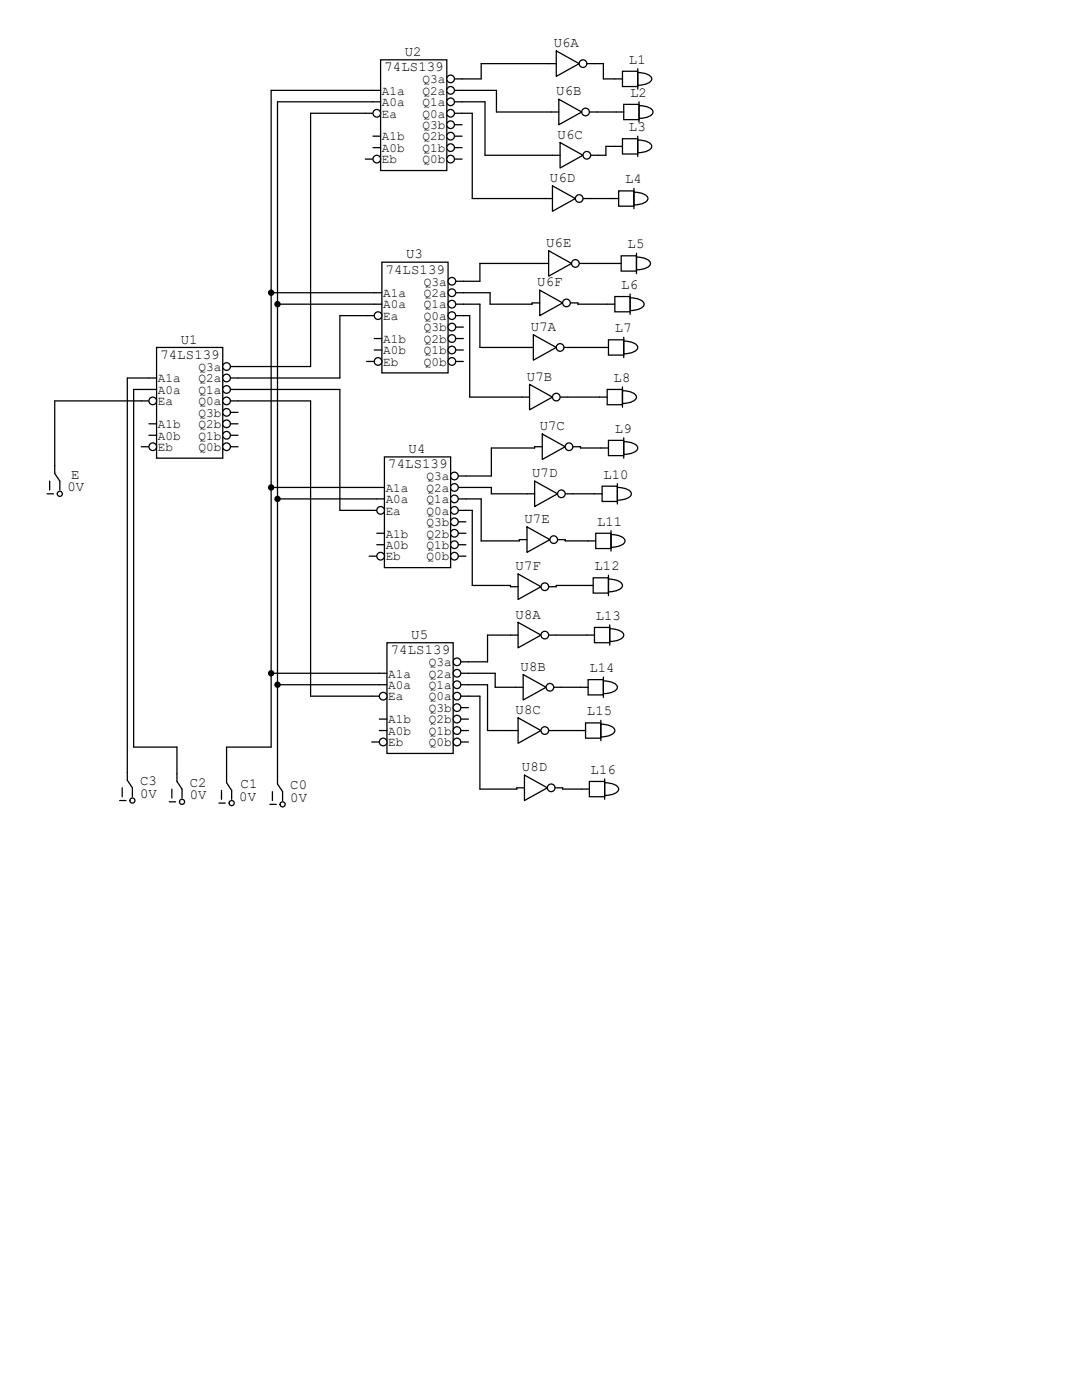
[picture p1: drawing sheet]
<svg xmlns="http://www.w3.org/2000/svg" width="216mm" height="279mm" viewBox="0 0 216 279" stroke-linecap="round" stroke-linejoin="round" font-family="sans-serif">
<g fill="none" stroke="#000" stroke-width=".25">
<path d="M9.4 98.6h1.3M9.9 96v1.8M10.9 93v1.5l1 1.5v1.8M23.9 159.8h1.2M24.4 157.2v1.8M25.4 154.2v1.5l1 1.5v1.8M34.3 157.5v1.8M35.3 154.4v1.6l1 1.5v1.8M44.2 157.7v1.8M45.2 154.7v1.5l1 1.5v1.8M54.4 158v1.8M55.4 154.9v1.6l1 1.5v1.8"/>
<path d="M103.1 157.2h1.5M104.6 154.7l4.6 2.5-4.6 2.6zM110.7 157.2h1.6M33.8 160h1.3M43.7 160.3h1.3M53.8 160.5h1.3"/>
<circle cx="11.9" cy="98.6" r=".51"/>
<circle cx="26.4" cy="159.8" r=".51"/>
<circle cx="36.3" cy="160" r=".51"/>
<circle cx="46.2" cy="160.3" r=".51"/>
<circle cx="56.4" cy="160.5" r=".51"/>
</g>
<circle cx="110" cy="157.2" r=".76" fill="#fff" stroke="#000" stroke-width=".25"/>
<path d="M101.9 145.8h1.5M103.4 143.3l4.5 2.5-4.5 2.5zM109.5 145.8h1.5" fill="none" stroke="#000" stroke-width=".25"/>
<circle cx="108.7" cy="145.8" r=".76" fill="#fff" stroke="#000" stroke-width=".25"/>
<path d="M102.9 137.2h1.5M104.4 134.6l4.6 2.6-4.6 2.5zM110.5 137.2h1.5" fill="none" stroke="#000" stroke-width=".25"/>
<circle cx="109.7" cy="137.2" r=".76" fill="#fff" stroke="#000" stroke-width=".25"/>
<path d="M101.9 126.7h1.5M103.4 124.2l4.5 2.5-4.5 2.6zM109.5 126.7h1.5" fill="none" stroke="#000" stroke-width=".25"/>
<circle cx="108.7" cy="126.7" r=".76" fill="#fff" stroke="#000" stroke-width=".25"/>
<path d="M101.9 117.1h1.5M103.4 114.6l4.5 2.5-4.5 2.5zM109.5 117.1h1.5" fill="none" stroke="#000" stroke-width=".25"/>
<circle cx="108.7" cy="117.1" r=".76" fill="#fff" stroke="#000" stroke-width=".25"/>
<path d="M103.6 107.7h1.6M105.2 105.2l4.5 2.5-4.5 2.5zM111.3 107.7h1.5" fill="none" stroke="#000" stroke-width=".25"/>
<circle cx="110.5" cy="107.7" r=".76" fill="#fff" stroke="#000" stroke-width=".25"/>
<path d="M105.2 98.6h1.5M106.7 96l4.6 2.6-4.6 2.5zM112.8 98.6h1.5" fill="none" stroke="#000" stroke-width=".25"/>
<circle cx="112" cy="98.6" r=".76" fill="#fff" stroke="#000" stroke-width=".25"/>
<path d="M106.7 89.2h1.5M108.2 86.6l4.6 2.6-4.6 2.5zM114.3 89.2h1.5" fill="none" stroke="#000" stroke-width=".25"/>
<circle cx="113.5" cy="89.2" r=".76" fill="#fff" stroke="#000" stroke-width=".25"/>
<path d="M104.1 79.2h1.6M105.7 76.7l4.5 2.5-4.5 2.6zM111.8 79.2h1.5" fill="none" stroke="#000" stroke-width=".25"/>
<circle cx="111" cy="79.2" r=".76" fill="#fff" stroke="#000" stroke-width=".25"/>
<path d="M104.9 69.3h1.5M106.4 66.8l4.6 2.5-4.6 2.6zM112.5 69.3h1.5" fill="none" stroke="#000" stroke-width=".25"/>
<circle cx="111.8" cy="69.3" r=".76" fill="#fff" stroke="#000" stroke-width=".25"/>
<path d="M107.7 57.9l4.6 2.6-4.6 2.5zM106.2 60.5h1.5M113.8 60.5h1.5" fill="none" stroke="#000" stroke-width=".25"/>
<circle cx="113" cy="60.5" r=".76" fill="#fff" stroke="#000" stroke-width=".25"/>
<path d="M107.9 52.6h1.6M109.5 50l4.5 2.6-4.5 2.5zM115.6 52.6h1.5" fill="none" stroke="#000" stroke-width=".25"/>
<circle cx="114.8" cy="52.6" r=".76" fill="#fff" stroke="#000" stroke-width=".25"/>
<path d="M108.7 39.6h1.5M110.2 37.1l4.6 2.5-4.6 2.6zM116.3 39.6h1.6" fill="none" stroke="#000" stroke-width=".25"/>
<circle cx="115.6" cy="39.6" r=".76" fill="#fff" stroke="#000" stroke-width=".25"/>
<path d="M110.2 31h1.6M111.8 28.4l4.5 2.6-4.5 2.5zM117.9 31h1.5" fill="none" stroke="#000" stroke-width=".25"/>
<circle cx="117.1" cy="31" r=".76" fill="#fff" stroke="#000" stroke-width=".25"/>
<path d="M111.5 19.8l4.6 2.6-4.6 2.5zM110 22.4h1.5M117.6 22.4h1.5" fill="none" stroke="#000" stroke-width=".25"/>
<circle cx="116.8" cy="22.4" r=".76" fill="#fff" stroke="#000" stroke-width=".25"/>
<path d="M109.5 12.7h1.5M111 10.2l4.6 2.5-4.6 2.5zM117.1 12.7h1.5" fill="none" stroke="#000" stroke-width=".25"/>
<g fill="#fff" stroke="#000" stroke-width=".25">
<path d="M118.2 156.8a4.9 4.9 0 0 1 4.9 0 .73 .73 0 0 1 0 1.3 4.9 4.9 0 0 1-4.9 0 .73 .73 0 0 1 0-1.3z" fill-rule="evenodd"/>
<path d="M117.6 156h3v3h-3z" fill-rule="evenodd"/>
<circle cx="116.3" cy="12.7" r=".76"/>
</g>
<path d="M116.1 157.5h1.5M120.6 155.4v4.1" fill="none" stroke="#000" stroke-width=".25"/>
<g fill="#fff" stroke="#000" stroke-width=".25">
<path d="M117.5 145.2a4.9 4.9 0 0 1 4.8 0 .73 .73 0 0 1 0 1.2 4.9 4.9 0 0 1-4.8 0 .73 .73 0 0 1 0-1.2z" fill-rule="evenodd"/>
<path d="M116.8 144.3h3.1v3h-3.1z" fill-rule="evenodd"/>
</g>
<path d="M115.3 145.8h1.5M119.9 143.8v4" fill="none" stroke="#000" stroke-width=".25"/>
<g fill="#fff" stroke="#000" stroke-width=".25">
<path d="M118 136.5a4.9 4.9 0 0 1 4.8 0 .73 .73 0 0 1 0 1.3 4.9 4.9 0 0 1-4.8 0 .73 .73 0 0 1 0-1.3z" fill-rule="evenodd"/>
<path d="M117.3 135.6h3.1v3.1h-3.1z" fill-rule="evenodd"/>
</g>
<path d="M115.8 137.2h1.5M120.4 135.1v4.1" fill="none" stroke="#000" stroke-width=".25"/>
<g fill="#fff" stroke="#000" stroke-width=".25">
<path d="M119.3 126.1a4.9 4.9 0 0 1 4.8 0 .73 .73 0 0 1 0 1.3 4.9 4.9 0 0 1-4.8 0 .73 .73 0 0 1 0-1.3z" fill-rule="evenodd"/>
<path d="M118.6 125.2h3.1v3.1h-3.1z" fill-rule="evenodd"/>
</g>
<path d="M117.1 126.7h1.5M121.7 124.7v4.1" fill="none" stroke="#000" stroke-width=".25"/>
<g fill="#fff" stroke="#000" stroke-width=".25">
<path d="M119 116.2a4.9 4.9 0 0 1 4.8 0 .73 .73 0 0 1 0 1.3 4.9 4.9 0 0 1-4.8 0 .73 .73 0 0 1 0-1.3z" fill-rule="evenodd"/>
<path d="M118.4 115.3h3v3.1h-3z" fill-rule="evenodd"/>
</g>
<path d="M116.8 116.8h1.6M121.4 114.8v4.1" fill="none" stroke="#000" stroke-width=".25"/>
<g fill="#fff" stroke="#000" stroke-width=".25">
<path d="M119.5 107.3a4.9 4.9 0 0 1 4.8 0 .73 .73 0 0 1 0 1.3 4.9 4.9 0 0 1-4.8 0 .73 .73 0 0 1 0-1.3z" fill-rule="evenodd"/>
<path d="M118.9 106.4h3v3.1h-3z" fill-rule="evenodd"/>
</g>
<path d="M117.3 107.9h1.6M121.9 105.9v4.1" fill="none" stroke="#000" stroke-width=".25"/>
<g fill="#fff" stroke="#000" stroke-width=".25">
<path d="M120.8 97.9a4.9 4.9 0 0 1 4.8 0 .73 .73 0 0 1 0 1.3 4.9 4.9 0 0 1-4.8 0 .73 .73 0 0 1 0-1.3z" fill-rule="evenodd"/>
<path d="M120.1 97h3.1v3.1h-3.1z" fill-rule="evenodd"/>
</g>
<path d="M118.6 98.6h1.5M123.2 96.5v4.1" fill="none" stroke="#000" stroke-width=".25"/>
<g fill="#fff" stroke="#000" stroke-width=".25">
<path d="M122 88.8a4.9 4.9 0 0 1 4.9 0 .73 .73 0 0 1 0 1.2 4.9 4.9 0 0 1-4.9 0 .73 .73 0 0 1 0-1.2z" fill-rule="evenodd"/>
<path d="M121.4 87.9h3.1v3h-3.1z" fill-rule="evenodd"/>
</g>
<path d="M119.9 89.4h1.5M124.5 87.4v4" fill="none" stroke="#000" stroke-width=".25"/>
<g fill="#fff" stroke="#000" stroke-width=".25">
<path d="M121.8 78.6a4.9 4.9 0 0 1 4.8 0 .73 .73 0 0 1 0 1.3 4.9 4.9 0 0 1-4.8 0 .73 .73 0 0 1 0-1.3z" fill-rule="evenodd"/>
<path d="M121.2 77.7h3v3.1h-3z" fill-rule="evenodd"/>
</g>
<path d="M119.6 79.2h1.6M124.2 77.2v4.1" fill="none" stroke="#000" stroke-width=".25"/>
<g fill="#fff" stroke="#000" stroke-width=".25">
<path d="M122 68.7a4.9 4.9 0 0 1 4.9 0 .73 .73 0 0 1 0 1.3 4.9 4.9 0 0 1-4.9 0 .73 .73 0 0 1 0-1.3z" fill-rule="evenodd"/>
<path d="M121.4 67.8h3.1v3.1h-3.1z" fill-rule="evenodd"/>
</g>
<path d="M119.9 69.3h1.5M124.5 67.3v4.1" fill="none" stroke="#000" stroke-width=".25"/>
<g fill="#fff" stroke="#000" stroke-width=".25">
<path d="M123.3 60.1a4.9 4.9 0 0 1 4.8 0 .73 .73 0 0 1 0 1.2 4.9 4.9 0 0 1-4.8 0 .73 .73 0 0 1 0-1.2z" fill-rule="evenodd"/>
<path d="M122.7 59.2h3v3h-3z" fill-rule="evenodd"/>
</g>
<path d="M125.7 58.7v4M121.2 60.7h1.5" fill="none" stroke="#000" stroke-width=".25"/>
<g fill="#fff" stroke="#000" stroke-width=".25">
<path d="M124.6 51.9a4.9 4.9 0 0 1 4.8 0 .73 .73 0 0 1 0 1.3 4.9 4.9 0 0 1-4.8 0 .73 .73 0 0 1 0-1.3z" fill-rule="evenodd"/>
<path d="M124 51.1h3v3h-3z" fill-rule="evenodd"/>
</g>
<path d="M122.4 52.6h1.6M127 50.5v4.1" fill="none" stroke="#000" stroke-width=".25"/>
<g fill="#fff" stroke="#000" stroke-width=".25">
<path d="M124.1 39a4.9 4.9 0 0 1 4.8 0 .73 .73 0 0 1 0 1.3 4.9 4.9 0 0 1-4.8 0 .73 .73 0 0 1 0-1.3z" fill-rule="evenodd"/>
<path d="M123.4 38.1h3.1v3h-3.1z" fill-rule="evenodd"/>
</g>
<path d="M121.9 39.6h1.5M126.5 37.6v4.1" fill="none" stroke="#000" stroke-width=".25"/>
<g fill="#fff" stroke="#000" stroke-width=".25">
<path d="M124.8 28.6a4.9 4.9 0 0 1 4.9 0 .73 .73 0 0 1 0 1.3 4.9 4.9 0 0 1-4.9 0 .73 .73 0 0 1 0-1.3z" fill-rule="evenodd"/>
<path d="M124.2 27.7h3.1v3h-3.1z" fill-rule="evenodd"/>
</g>
<path d="M122.7 29.2h1.5M127.3 27.2v4" fill="none" stroke="#000" stroke-width=".25"/>
<g fill="#fff" stroke="#000" stroke-width=".25">
<path d="M125.1 21.7a4.9 4.9 0 0 1 4.8 0 .73 .73 0 0 1 0 1.3 4.9 4.9 0 0 1-4.8 0 .73 .73 0 0 1 0-1.3z" fill-rule="evenodd"/>
<path d="M124.5 20.8h3v3.1h-3z" fill-rule="evenodd"/>
</g>
<path d="M122.9 22.4h1.6M127.5 20.3v4.1" fill="none" stroke="#000" stroke-width=".25"/>
<g fill="#fff" stroke="#000" stroke-width=".25">
<path d="M124.8 15.1a4.9 4.9 0 0 1 4.9 0 .73 .73 0 0 1 0 1.3 4.9 4.9 0 0 1-4.9 0 .73 .73 0 0 1 0-1.3z" fill-rule="evenodd"/>
<path d="M124.2 14.2h3.1v3.1h-3.1z" fill-rule="evenodd"/>
</g>
<path d="M122.7 15.7h1.5M127.3 13.7v4.1" fill="none" stroke="#000" stroke-width=".25"/>
<path d="M77.2 128.3h13.2v22.1h-13.2z" fill-rule="evenodd" fill="#fff" stroke="#000" stroke-width=".25"/>
<path d="M74.2 138.9h1.5M75.7 134.4h1.5M75.7 136.7h1.5" fill="none" stroke="#000" stroke-width=".25"/>
<circle cx="76.5" cy="138.9" r=".76" fill="#fff" stroke="#000" stroke-width=".25"/>
<path d="M74.2 148.1h1.5M75.7 143.5h1.5M75.7 145.8h1.5" fill="none" stroke="#000" stroke-width=".25"/>
<circle cx="76.5" cy="148.1" r=".76" fill="#fff" stroke="#000" stroke-width=".25"/>
<path d="M91.9 132.1h1.6" fill="none" stroke="#000" stroke-width=".25"/>
<circle cx="91.2" cy="132.1" r=".76" fill="#fff" stroke="#000" stroke-width=".25"/>
<path d="M91.9 134.4h1.6" fill="none" stroke="#000" stroke-width=".25"/>
<circle cx="91.2" cy="134.4" r=".76" fill="#fff" stroke="#000" stroke-width=".25"/>
<path d="M91.9 136.7h1.6" fill="none" stroke="#000" stroke-width=".25"/>
<circle cx="91.2" cy="136.7" r=".76" fill="#fff" stroke="#000" stroke-width=".25"/>
<path d="M91.9 138.9h1.6" fill="none" stroke="#000" stroke-width=".25"/>
<circle cx="91.2" cy="138.9" r=".76" fill="#fff" stroke="#000" stroke-width=".25"/>
<path d="M91.9 141.2h1.6" fill="none" stroke="#000" stroke-width=".25"/>
<circle cx="91.2" cy="141.2" r=".76" fill="#fff" stroke="#000" stroke-width=".25"/>
<path d="M91.9 143.5h1.6" fill="none" stroke="#000" stroke-width=".25"/>
<circle cx="91.2" cy="143.5" r=".76" fill="#fff" stroke="#000" stroke-width=".25"/>
<path d="M91.9 145.8h1.6" fill="none" stroke="#000" stroke-width=".25"/>
<circle cx="91.2" cy="145.8" r=".76" fill="#fff" stroke="#000" stroke-width=".25"/>
<path d="M91.9 148.1h1.6" fill="none" stroke="#000" stroke-width=".25"/>
<g fill="#fff" stroke="#000" stroke-width=".25">
<path d="M76.7 91.2h13.2v22.1h-13.2z" fill-rule="evenodd"/>
<circle cx="91.2" cy="148.1" r=".76"/>
</g>
<path d="M75.2 97.3h1.5M75.2 99.6h1.5M73.7 101.9h1.5" fill="none" stroke="#000" stroke-width=".25"/>
<circle cx="75.9" cy="101.9" r=".76" fill="#fff" stroke="#000" stroke-width=".25"/>
<path d="M73.7 111h1.5M75.2 106.4h1.5M75.2 108.7h1.5" fill="none" stroke="#000" stroke-width=".25"/>
<circle cx="75.9" cy="111" r=".76" fill="#fff" stroke="#000" stroke-width=".25"/>
<path d="M91.4 95h1.6" fill="none" stroke="#000" stroke-width=".25"/>
<circle cx="90.7" cy="95" r=".76" fill="#fff" stroke="#000" stroke-width=".25"/>
<path d="M91.4 97.3h1.6" fill="none" stroke="#000" stroke-width=".25"/>
<circle cx="90.7" cy="97.3" r=".76" fill="#fff" stroke="#000" stroke-width=".25"/>
<path d="M91.4 99.6h1.6" fill="none" stroke="#000" stroke-width=".25"/>
<circle cx="90.7" cy="99.6" r=".76" fill="#fff" stroke="#000" stroke-width=".25"/>
<path d="M91.4 101.9h1.6" fill="none" stroke="#000" stroke-width=".25"/>
<circle cx="90.7" cy="101.9" r=".76" fill="#fff" stroke="#000" stroke-width=".25"/>
<path d="M91.4 104.1h1.6" fill="none" stroke="#000" stroke-width=".25"/>
<circle cx="90.7" cy="104.1" r=".76" fill="#fff" stroke="#000" stroke-width=".25"/>
<path d="M91.4 106.4h1.6" fill="none" stroke="#000" stroke-width=".25"/>
<circle cx="90.7" cy="106.4" r=".76" fill="#fff" stroke="#000" stroke-width=".25"/>
<path d="M91.4 108.7h1.6" fill="none" stroke="#000" stroke-width=".25"/>
<circle cx="90.7" cy="108.7" r=".76" fill="#fff" stroke="#000" stroke-width=".25"/>
<path d="M91.4 111h1.6" fill="none" stroke="#000" stroke-width=".25"/>
<g fill="#fff" stroke="#000" stroke-width=".25">
<path d="M76.2 52.3h13.2v22.1h-13.2z" fill-rule="evenodd"/>
<circle cx="90.7" cy="111" r=".76"/>
</g>
<path d="M74.7 58.4h1.5M73.2 63h1.5M74.7 60.7h1.5" fill="none" stroke="#000" stroke-width=".25"/>
<circle cx="75.4" cy="63" r=".76" fill="#fff" stroke="#000" stroke-width=".25"/>
<path d="M73.2 72.1h1.5M74.7 67.6h1.5M74.7 69.8h1.5" fill="none" stroke="#000" stroke-width=".25"/>
<circle cx="75.4" cy="72.1" r=".76" fill="#fff" stroke="#000" stroke-width=".25"/>
<path d="M90.9 56.1h1.6" fill="none" stroke="#000" stroke-width=".25"/>
<circle cx="90.2" cy="56.1" r=".76" fill="#fff" stroke="#000" stroke-width=".25"/>
<path d="M90.9 58.4h1.6" fill="none" stroke="#000" stroke-width=".25"/>
<circle cx="90.2" cy="58.4" r=".76" fill="#fff" stroke="#000" stroke-width=".25"/>
<path d="M90.9 60.7h1.6" fill="none" stroke="#000" stroke-width=".25"/>
<circle cx="90.2" cy="60.7" r=".76" fill="#fff" stroke="#000" stroke-width=".25"/>
<path d="M90.9 63h1.6" fill="none" stroke="#000" stroke-width=".25"/>
<circle cx="90.2" cy="63" r=".76" fill="#fff" stroke="#000" stroke-width=".25"/>
<path d="M90.9 65.3h1.6" fill="none" stroke="#000" stroke-width=".25"/>
<circle cx="90.2" cy="65.3" r=".76" fill="#fff" stroke="#000" stroke-width=".25"/>
<path d="M90.9 67.6h1.6" fill="none" stroke="#000" stroke-width=".25"/>
<circle cx="90.2" cy="67.6" r=".76" fill="#fff" stroke="#000" stroke-width=".25"/>
<path d="M90.9 69.8h1.6" fill="none" stroke="#000" stroke-width=".25"/>
<circle cx="90.2" cy="69.8" r=".76" fill="#fff" stroke="#000" stroke-width=".25"/>
<path d="M90.9 72.1h1.6" fill="none" stroke="#000" stroke-width=".25"/>
<g fill="#fff" stroke="#000" stroke-width=".25">
<path d="M75.9 11.9h13.3v22.1h-13.3z" fill-rule="evenodd"/>
<circle cx="90.2" cy="72.1" r=".76"/>
</g>
<path d="M74.4 18h1.5M72.9 22.6h1.5M74.4 20.3h1.5" fill="none" stroke="#000" stroke-width=".25"/>
<circle cx="75.2" cy="22.6" r=".76" fill="#fff" stroke="#000" stroke-width=".25"/>
<path d="M72.9 31.7h1.5M74.4 27.2h1.5M74.4 29.5h1.5" fill="none" stroke="#000" stroke-width=".25"/>
<circle cx="75.2" cy="31.7" r=".76" fill="#fff" stroke="#000" stroke-width=".25"/>
<path d="M90.7 15.7h1.5" fill="none" stroke="#000" stroke-width=".25"/>
<circle cx="89.9" cy="15.7" r=".76" fill="#fff" stroke="#000" stroke-width=".25"/>
<path d="M90.7 18h1.5" fill="none" stroke="#000" stroke-width=".25"/>
<circle cx="89.9" cy="18" r=".76" fill="#fff" stroke="#000" stroke-width=".25"/>
<path d="M90.7 20.3h1.5" fill="none" stroke="#000" stroke-width=".25"/>
<circle cx="89.9" cy="20.3" r=".76" fill="#fff" stroke="#000" stroke-width=".25"/>
<path d="M90.7 22.6h1.5" fill="none" stroke="#000" stroke-width=".25"/>
<circle cx="89.9" cy="22.6" r=".76" fill="#fff" stroke="#000" stroke-width=".25"/>
<path d="M90.7 24.9h1.5" fill="none" stroke="#000" stroke-width=".25"/>
<circle cx="89.9" cy="24.9" r=".76" fill="#fff" stroke="#000" stroke-width=".25"/>
<path d="M90.7 27.2h1.5" fill="none" stroke="#000" stroke-width=".25"/>
<circle cx="89.9" cy="27.2" r=".76" fill="#fff" stroke="#000" stroke-width=".25"/>
<path d="M90.7 29.5h1.5" fill="none" stroke="#000" stroke-width=".25"/>
<circle cx="89.9" cy="29.5" r=".76" fill="#fff" stroke="#000" stroke-width=".25"/>
<path d="M90.7 31.7h1.5" fill="none" stroke="#000" stroke-width=".25"/>
<g fill="#fff" stroke="#000" stroke-width=".25">
<path d="M31.2 69.3h13.2v22.1h-13.2z" fill-rule="evenodd"/>
<circle cx="89.9" cy="31.7" r=".76"/>
</g>
<path d="M29.7 75.4h1.5M29.7 77.7h1.5M28.2 80h1.5" fill="none" stroke="#000" stroke-width=".25"/>
<circle cx="30.5" cy="80" r=".76" fill="#fff" stroke="#000" stroke-width=".25"/>
<path d="M28.2 89.2h1.5M29.7 84.6h1.5M29.7 86.9h1.5" fill="none" stroke="#000" stroke-width=".25"/>
<circle cx="30.5" cy="89.2" r=".76" fill="#fff" stroke="#000" stroke-width=".25"/>
<path d="M46 73.2h1.5" fill="none" stroke="#000" stroke-width=".25"/>
<circle cx="45.2" cy="73.2" r=".76" fill="#fff" stroke="#000" stroke-width=".25"/>
<path d="M46 75.4h1.5" fill="none" stroke="#000" stroke-width=".25"/>
<circle cx="45.2" cy="75.4" r=".76" fill="#fff" stroke="#000" stroke-width=".25"/>
<path d="M46 77.7h1.5" fill="none" stroke="#000" stroke-width=".25"/>
<circle cx="45.2" cy="77.7" r=".76" fill="#fff" stroke="#000" stroke-width=".25"/>
<path d="M46 80h1.5" fill="none" stroke="#000" stroke-width=".25"/>
<circle cx="45.2" cy="80" r=".76" fill="#fff" stroke="#000" stroke-width=".25"/>
<path d="M46 82.3h1.5" fill="none" stroke="#000" stroke-width=".25"/>
<circle cx="45.2" cy="82.3" r=".76" fill="#fff" stroke="#000" stroke-width=".25"/>
<path d="M46 84.6h1.5" fill="none" stroke="#000" stroke-width=".25"/>
<circle cx="45.2" cy="84.6" r=".76" fill="#fff" stroke="#000" stroke-width=".25"/>
<path d="M46 86.9h1.5" fill="none" stroke="#000" stroke-width=".25"/>
<circle cx="45.2" cy="86.9" r=".76" fill="#fff" stroke="#000" stroke-width=".25"/>
<path d="M46 89.2h1.5" fill="none" stroke="#000" stroke-width=".25"/>
<circle cx="45.2" cy="89.2" r=".76" fill="#fff" stroke="#000" stroke-width=".25"/>
<g fill="none" stroke="#000" stroke-width=".25">
<path d="M74.4 18h-20.3v131.1h-8.9v5.6M92.2 18h6.9v4.4h10.9M109.5 12.7h-13.5v3h-3.8M118.6 12.7h1.8v3h2.3M72.9 22.6h-10.9v50.6h-14.5M74.4 20.3h-19v134.6M92.2 22.6h2v17h14.5M92.2 20.3h4.6v10.7h13.4M117.9 39.6h4M119.1 22.4h3.8M122.7 29.2h-1.8v1.8h-1.5M54.1 58.4h20.6"/>
<path d="M92.5 58.4h5.3v2.3h8.4v-.2M107.9 52.6h-12.1v3.5h-3.3M117.1 52.6h5.3M29.7 77.7h-3v71.4h8.6v5.3M29.7 75.4h-4.3v78.8M47.5 77.7h20.3v24.2h5.9M55.4 60.7h19.3M73.2 63h-5.4v12.4h-20.3M92.5 63h1.2v16.2h10.4M92.5 60.7h3.3v8.6h9.1M113.3 79.2h6.3M114 69.3h5.9"/>
<path d="M115.3 60.5v.2h5.9M28.2 80h-17.3v13M47.5 80h14.5v58.9h12.2M54.1 97.3h21.1M55.4 99.6h19.8M93 99.6h3v8.3h7.6v-.2M93 97.3h5v1.3h7.2M106.7 89.2v.2h-8.7v5.6h-5M114.3 98.6h4.3M115.8 89.2v.2h4.1M93 101.9h1.2v14.9h7.7v.3M112.8 107.7v.2h4.5"/>
<path d="M116.8 116.8h-5.8v.3M54.1 134.4h21.6M55.4 136.7h20.3M93.5 138.9h2.3v18.6h7.3v-.3M93.5 136.7h3.8v9.1h4.6M93.5 134.4h5.3v2.8h4.1M101.9 126.7h-4.6v5.4h-3.8M111 126.7h6.1M112 137.2h3.8M111 145.8h4.3M112.3 157.2v.3h3.8"/>
</g>
<g fill="#000" stroke="#000" stroke-width=".25">
<circle cx="54.1" cy="58.4" r=".51"/>
<circle cx="55.4" cy="60.7" r=".51"/>
<circle cx="54.1" cy="97.3" r=".51"/>
<circle cx="55.4" cy="99.6" r=".51"/>
<circle cx="54.1" cy="134.4" r=".51"/>
<circle cx="55.4" cy="136.7" r=".51"/>
</g>
<g font-size="2.8">
<text x="80.8" y="11.2">U2</text>
<text x="110.5" y="9.4">U6A</text>
<text x="76.7" y="14.2">74LS139</text>
<text x="125.5" y="12.7">L1</text>
<text x="111" y="19.1">U6B</text>
<text x="125.7" y="19.3">L2</text>
<text x="111.3" y="27.7">U6C</text>
<text x="125.5" y="26.2">L3</text>
<text x="109.7" y="36.3">U6D</text>
<text x="124.7" y="36.6">L4</text>
<text x="81" y="51.6">U3</text>
<text x="109" y="49.3">U6E</text>
<text x="125.2" y="49.5">L5</text>
<text x="77" y="54.6">74LS139</text>
<text x="107.2" y="57.2">U6F</text>
<text x="124" y="57.7">L6</text>
<text x="32" y="71.6">74LS139</text>
<text x="36.1" y="68.6">U1</text>
<text x="105.9" y="66">U7A</text>
<text x="122.7" y="66.3">L7</text>
<text x="105.2" y="75.9">U7B</text>
<text x="122.4" y="76.2">L8</text>
<text x="107.7" y="85.9">U7C</text>
<text x="122.7" y="86.4">L9</text>
<text x="14.2" y="95.5">E</text>
<text x="77.5" y="93.5">74LS139</text>
<text x="81.5" y="90.4">U4</text>
<text x="106.2" y="95.2">U7D</text>
<text x="120.4" y="95.5">L10</text>
<text x="13.5" y="98">0V</text>
<text x="104.6" y="104.4">U7E</text>
<text x="119.1" y="104.9">L11</text>
<text x="102.9" y="113.8">U7F</text>
<text x="118.6" y="113.8">L12</text>
<text x="102.9" y="123.4">U8A</text>
<text x="118.9" y="123.7">L13</text>
<text x="78" y="130.6">74LS139</text>
<text x="82" y="127.5">U5</text>
<text x="103.9" y="133.9">U8B</text>
<text x="117.6" y="134.1">L14</text>
<text x="102.9" y="142.5">U8C</text>
<text x="117.1" y="142.7">L15</text>
<text x="104.1" y="153.9">U8D</text>
<text x="117.9" y="154.4">L16</text>
<text x="27.9" y="156.7">C3</text>
<text x="27.9" y="159.3">0V</text>
<text x="37.8" y="157">C2</text>
<text x="37.8" y="159.5">0V</text>
<text x="47.8" y="159.8">0V</text>
<text x="48" y="157.2">C1</text>
<text x="57.9" y="157.5">C0</text>
<text x="57.9" y="160">0V</text>
</g>
<g font-size="2.5">
<text x="84.3" y="16.6">Q3a</text>
<text x="76.2" y="18.9">A1a</text>
<text x="76.2" y="21.2">A0a</text>
<text x="76.2" y="23.5">Ea</text>
<text x="84.3" y="18.9">Q2a</text>
<text x="84.3" y="21.2">Q1a</text>
<text x="84.3" y="23.5">Q0a</text>
<text x="76.2" y="28">A1b</text>
<text x="84.3" y="25.7">Q3b</text>
<text x="84.3" y="28">Q2b</text>
<text x="76.2" y="30.3">A0b</text>
<text x="76.2" y="32.6">Eb</text>
<text x="84.3" y="30.3">Q1b</text>
<text x="84.3" y="32.6">Q0b</text>
<text x="76.5" y="59.3">A1a</text>
<text x="84.6" y="57">Q3a</text>
<text x="84.6" y="59.3">Q2a</text>
<text x="76.5" y="61.6">A0a</text>
<text x="76.5" y="63.8">Ea</text>
<text x="84.6" y="61.6">Q1a</text>
<text x="84.6" y="63.8">Q0a</text>
<text x="76.5" y="68.4">A1b</text>
<text x="76.5" y="70.7">A0b</text>
<text x="84.6" y="66.1">Q3b</text>
<text x="84.6" y="68.4">Q2b</text>
<text x="84.6" y="70.7">Q1b</text>
<text x="31.5" y="76.3">A1a</text>
<text x="39.6" y="74">Q3a</text>
<text x="39.6" y="76.3">Q2a</text>
<text x="76.5" y="73">Eb</text>
<text x="84.6" y="73">Q0b</text>
<text x="31.5" y="78.6">A0a</text>
<text x="31.5" y="80.9">Ea</text>
<text x="39.6" y="78.6">Q1a</text>
<text x="39.6" y="80.9">Q0a</text>
<text x="39.6" y="83.1">Q3b</text>
<text x="31.5" y="85.4">A1b</text>
<text x="31.5" y="87.7">A0b</text>
<text x="39.6" y="85.4">Q2b</text>
<text x="39.6" y="87.7">Q1b</text>
<text x="31.5" y="90">Eb</text>
<text x="39.6" y="90">Q0b</text>
<text x="85.1" y="95.8">Q3a</text>
<text x="77" y="98.1">A1a</text>
<text x="77" y="100.4">A0a</text>
<text x="85.1" y="98.1">Q2a</text>
<text x="85.1" y="100.4">Q1a</text>
<text x="77" y="102.7">Ea</text>
<text x="77" y="107.3">A1b</text>
<text x="85.1" y="102.7">Q0a</text>
<text x="85.1" y="105">Q3b</text>
<text x="85.1" y="107.3">Q2b</text>
<text x="77" y="109.6">A0b</text>
<text x="77" y="111.8">Eb</text>
<text x="85.1" y="109.6">Q1b</text>
<text x="85.1" y="111.8">Q0b</text>
<text x="77.5" y="135.2">A1a</text>
<text x="77.5" y="137.5">A0a</text>
<text x="85.6" y="132.9">Q3a</text>
<text x="85.6" y="135.2">Q2a</text>
<text x="85.6" y="137.5">Q1a</text>
<text x="77.5" y="139.8">Ea</text>
<text x="85.6" y="139.8">Q0a</text>
<text x="85.6" y="142.1">Q3b</text>
<text x="77.5" y="144.4">A1b</text>
<text x="77.5" y="146.6">A0b</text>
<text x="77.5" y="148.9">Eb</text>
<text x="85.6" y="144.4">Q2b</text>
<text x="85.6" y="146.6">Q1b</text>
<text x="85.6" y="148.9">Q0b</text>
</g>
</svg>
